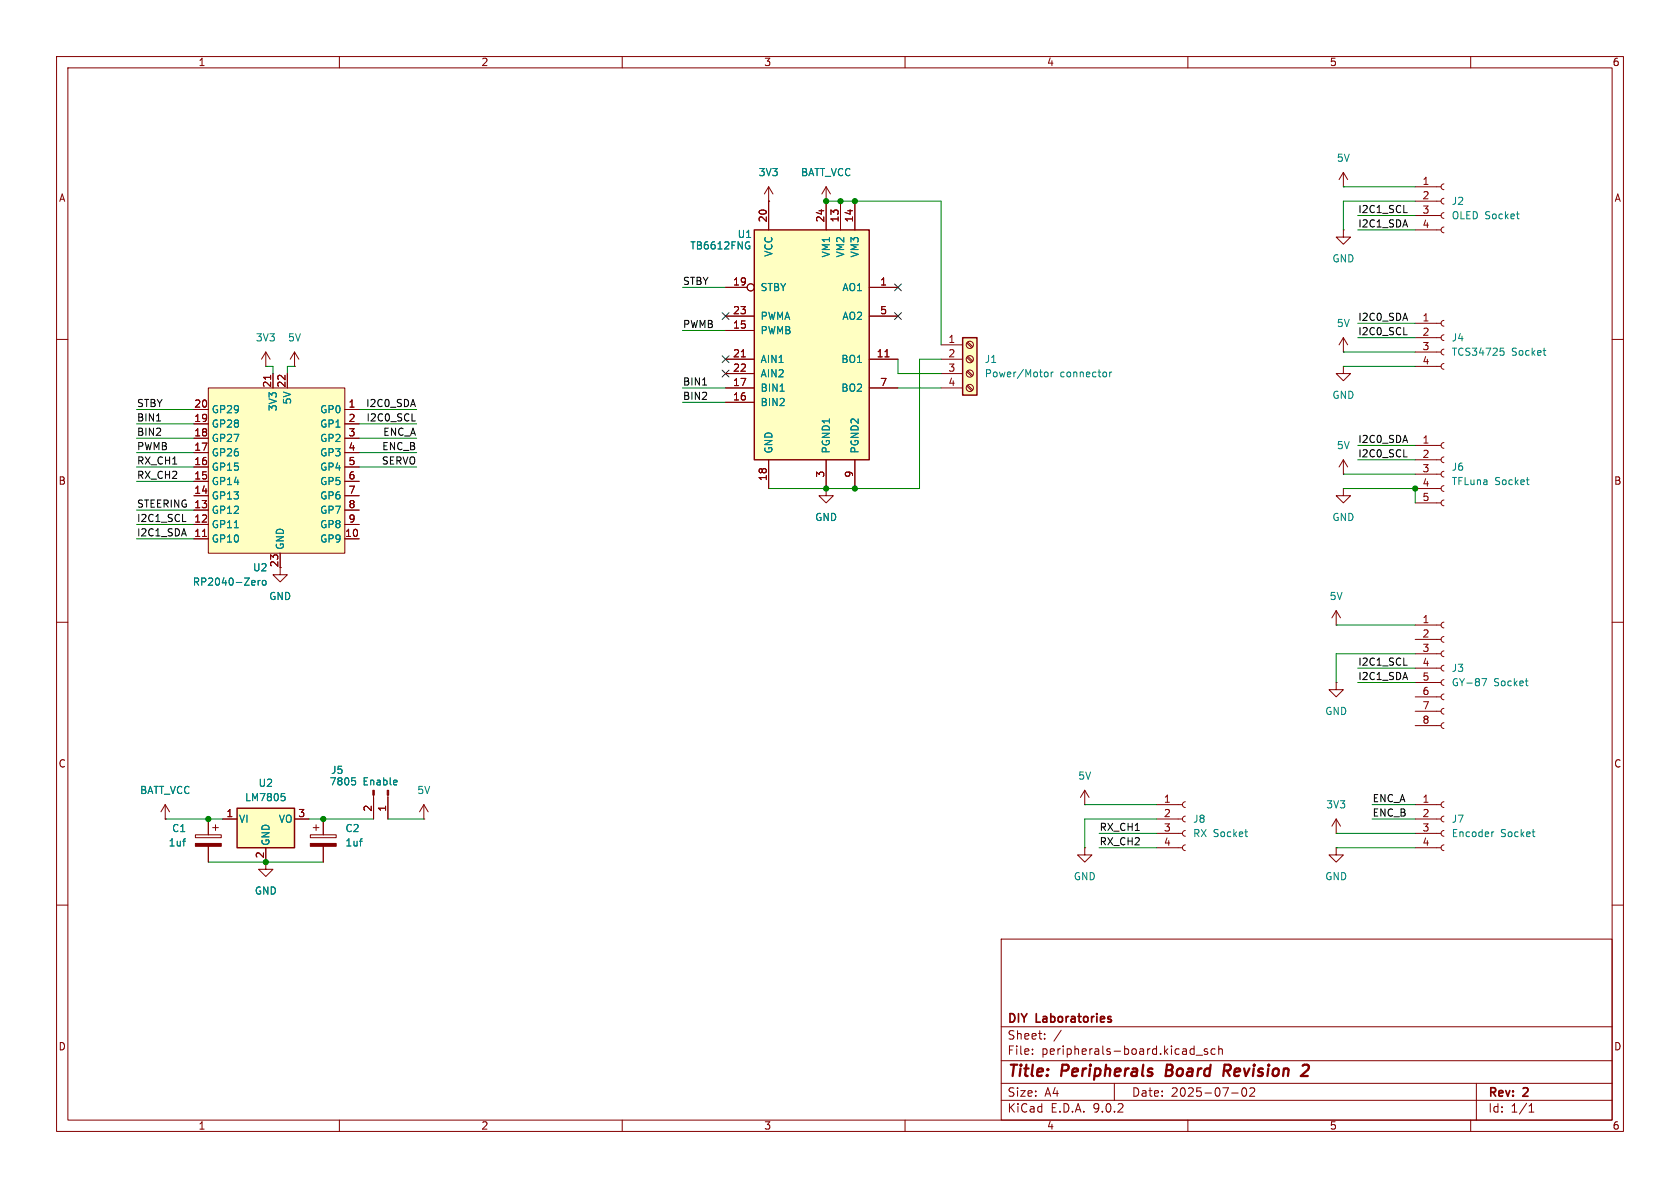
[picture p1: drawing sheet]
<svg xmlns="http://www.w3.org/2000/svg" width="297mm" height="210mm" viewBox="0 0 297 210" stroke-linecap="round" stroke-linejoin="round" font-family="sans-serif">
<g fill="none" stroke="#840000" stroke-width=".18">
<path d="M10 10h277v190h-277zM12 12h273v186h-273zM60 10v2M110 10v2M160 10v2M210 10v2M260 10v2M10 60h2M285 60h2M10 110h2M285 110h2M10 160h2"/>
<path d="M177 166h108v32h-108zM285 160h2M60 198v2M110 198v2M160 198v2M177 194.5h108M177 191.5h108M177 187.5h108M177 181.5h108M182.5 186.3v.1M182.5 185.5v.1M184.7 183.6v.1"/>
<path d="M184.7 182.8v.1M187.6 182.1l-1.3 2M197 191.5v3M210 198v2M210.7 185.4l.4 .1M211.1 184.9v1.5M211.1 186.3l-.4 .1M211.5 186.5h1.1M213.5 185.5l-.4-.1-.2 .2 .1 .2 .5 .2v.3h-.6M214.8 185.5l-.4-.1-.3 .3v.4l.1 .2h.6M215.5 185.5l.2-.1 .3 .1 .1 .9M215.5 184.9v1.5"/>
<path d="M217.7 193.2h1.2M219.7 192.4l.2-.1a.81 .81 0 0 1 .6 .6 .81 .81 0 0 1-.3 .8l-.2 .1a.81 .81 0 0 1-.3-1.4zM221 192.4l.5-.1 .2 .1 .1 .3-.9 1.1h.9M260 198v2M261 191.5v6.5M270.3 196.6h.9M270.3 195.5l.4-.4v1.5"/>
</g>
<path d="M206.3 188.2l-.2 2h.7M216.8 189.3l.6 .9M217.3 188.2h-.8l-.2 2M217.3 189.2l-.9 .1M230.4 188.3l.7-.1a.45 .45 0 0 1 .3 .6l-.1 .3-1.3 1.1h1.2" fill="none" stroke="#840000" stroke-width=".4"/>
<path d="M133.3 40.6h20.4v40.7h-20.4z" fill="#ffffc2"/>
<path d="M133.3 40.6h20.4v40.7h-20.4z" fill="none" stroke="#840000" stroke-width=".25"/>
<g fill="none" stroke="#840000" stroke-width=".18">
<path d="M135.9 35.6v5M146 35.6v5M148.6 35.6v5M151.1 35.6v5M128.3 50.8h3.8M128.3 55.9h5M128.3 58.4h5M153.7 50.8h5M153.7 55.9h5M128.3 63.5h5M128.3 66h5M128.3 68.6h5"/>
<path d="M128.3 71.1h5M131.1 63.1h.7M153.7 63.5h5M153.7 68.6h5M156.5 63.1h.7M135.9 81.3v5.1M146 81.3v5.1M151.1 81.3v5.1M237.5 83.8h.1M237.5 86.4v1.2h1.3l-1.3 1.3-1.3-1.3h1.3M237.5 86.4h.1M237.5 81.3l-.8 1.3"/>
<path d="M237.5 81.3l.8 1.3M237.5 81.3v2.5M49.5 100.3v1.3h1.3l-1.3 1.3-1.2-1.3h1.2M236.2 110.5h.1M236.2 108l-.7 1.2M236.2 108l.8 1.2M236.2 108v2.5M250.2 110.5h4.6M250.2 113h4.6M250.2 115.6h4.6M250.2 118.1h4.6M255.3 110l-.4 .1-.1 .4 .1 .3 .4 .2"/>
<path d="M255.3 112.5l-.4 .2-.1 .3 .1 .4 .4 .1M255.3 115.1l-.4 .1-.1 .4 .1 .3 .4 .2M255.3 117.6l-.4 .2-.1 .3 .1 .4 .4 .1M236.2 120.7v1.2h1.3l-1.3 1.3-1.3-1.3h1.3M236.2 120.7h.1M250.2 120.7h4.6M250.2 123.2h4.6M250.2 125.7h4.6M250.2 128.3h4.6M255.3 120.1l-.4 .2-.1 .4 .1 .3 .4 .2M255.3 122.7l-.4 .1-.1 .4 .1 .3 .4 .2M255.3 125.2l-.4 .2-.1 .3 .1 .4 .4 .1"/>
<path d="M255.3 127.8l-.4 .1-.1 .4 .1 .3 .4 .2M34.5 147.6h4.6v.5h-4.6zM36.8 144.8v2.8M36.8 149.6v2.8M37.6 146.3h1M38.1 145.8v1"/>
<circle cx="132.7" cy="50.8" r=".63"/>
</g>
<path d="M132.3 43.5h.3v.4l-.3 .1M137.9 69.2h.7M262 120h.8l-.5 1.2M269.7 120.4h.4M270 121.2h.1M32.3 148.7h.5M32.7 148.3h.1" fill="none" stroke="#008484" stroke-width=".18"/>
<path d="M34.5 149.1h4.6v.5h-4.6z" fill="#840000" stroke="#840000" stroke-width=".18"/>
<path d="M41.9 142.9h10.2v7h-10.2z" fill="#ffffc2"/>
<path d="M41.9 142.9h10.2v7h-10.2z" fill="none" stroke="#840000" stroke-width=".25"/>
<g fill="none" stroke="#840000" stroke-width=".18">
<path d="M146 35.6h.1M146 33l-.7 1.3M146 33l.8 1.3M146 33v2.6M237.5 33h.1M237.5 30.5v2.5M237.5 30.5l-.8 1.3M237.5 30.5l.8 1.3M237.5 40.6v1.3h1.3l-1.3 1.3-1.3-1.3h1.3M237.5 40.6h.1M237.5 59.7l-.8 1.3M237.5 59.7l.8 1.3"/>
<path d="M237.5 59.7v2.5M47 64.8h.1M47 62.2v2.6M47 62.2l-.8 1.3M47 62.2l.8 1.3M237.5 62.2h.1M237.5 64.8v1.2h1.3l-1.3 1.3-1.3-1.3h1.3M237.5 64.8h.1M250.2 78.7h4.6M255.3 78.2l-.4 .2-.1 .3 .1 .4 .4 .1M250.2 81.3h4.6M250.2 83.8h4.6"/>
<path d="M250.2 86.4h4.6M250.2 88.9h4.6M255.3 80.8l-.4 .1-.1 .4 .1 .3 .4 .2M255.3 83.3l-.4 .2-.1 .3 .1 .4 .4 .1M255.3 85.9l-.4 .1-.1 .4 .1 .3 .4 .2M255.3 88.4l-.4 .1-.1 .4 .1 .4 .4 .1M191.8 139.7l-.8 1.3M191.8 139.7l.7 1.3M191.8 139.7v2.5M29.2 144.8h.1M29.2 142.2l-.8 1.3M29.2 142.2l.8 1.3"/>
<path d="M29.2 142.2v2.6M39.4 144.8h2.5M47 149.9v3.8h1.3l-1.3 1.2-1.3-1.2h1.3M52.1 144.8h2.5M54.9 147.6h4.5v.5h-4.5zM55.4 146.3h1M55.9 145.8v1M57.1 144.8v2.8M57.1 149.6v2.8M66 140.6v4.2M68.6 140.6v4.2M74.9 144.8h.1"/>
<path d="M74.9 142.2l-.7 1.3M74.9 142.2l.8 1.3M74.9 142.2v2.6M191.8 149.9v1.2h1.2l-1.2 1.3-1.3-1.3h1.3M191.8 149.9h.1M191.8 142.2h.1"/>
</g>
<path d="M269.8 84.8h.5M270.2 85.7h.1M62.2 137.5h.6M62.6 138l.3 .2v.3l-.3 .3M49.7 140.3h.6M50.2 140.8l.2 .2v.3l-.2 .2M63.6 148.7h.4M63.9 148.3h.1" fill="none" stroke="#008484" stroke-width=".18"/>
<g fill="#840000" stroke="#840000" stroke-width=".18">
<path d="M68.5 139.7h.2v.9h-.2z"/>
<path d="M65.9 139.7h.3v.9h-.3z"/>
<path d="M54.9 149.1h4.5v.5h-4.5z"/>
</g>
<path d="M36.8 68.6h24.2v29.2h-24.2z" fill="#ffffc2"/>
<g fill="none" stroke="#840000" stroke-width=".18">
<path d="M135.9 35.6h.1M135.9 33l-.8 1.3M135.9 33l.8 1.3M135.9 33v2.6M250.2 33h4.6M250.2 35.6h4.6M250.2 38.1h4.6M255.3 32.5l-.4 .2-.1 .3 .1 .4 .4 .1M255.3 35.1l-.4 .1-.1 .4 .1 .3 .4 .2M255.3 37.6l-.4 .1-.1 .4 .1 .4 .4 .1M250.2 40.6h4.6M250.2 57.2h4.6"/>
<path d="M250.2 59.7h4.6M255.3 40.1l-.4 .2-.1 .3 .1 .4 .4 .1M255.3 56.6l-.4 .2-.1 .4 .1 .3 .4 .2M255.3 59.2l-.4 .1-.1 .4 .1 .3 .4 .2M34.3 72.4h2.5M34.3 74.9h2.5M34.3 77.5h2.5M36.8 68.6h24.2v29.2h-24.2zM47.8 66.3v.8M48.3 66v2.6M50.8 66v2.6M52.1 64.8h.1"/>
<path d="M52.1 62.2l-.8 1.3M52.1 62.2l.7 1.3M52.1 62.2v2.6M61 72.4h2.5M61 74.9h2.5M61 77.5h2.5M250.2 62.2h4.6M250.2 64.8h4.6M255.3 61.7l-.4 .2-.1 .3 .1 .4 .4 .1M255.3 64.3l-.4 .1-.1 .4 .1 .3 .4 .2M34.3 80h2.5M34.3 82.6h2.5"/>
<path d="M34.3 85.1h2.5M34.3 87.6h2.5M34.3 90.2h2.5M34.3 92.7h2.5M34.3 95.3h2.5M35.8 94.8h.7M49.5 97.8v2.5M61 80h2.5M61 82.6h2.5M61 85.1h2.5M61 87.6h2.5M61 90.2h2.5"/>
<path d="M61 92.7h2.5M61 95.3h2.5M204.5 142.2h4.5M204.5 144.8h4.5M204.5 147.3h4.5M204.5 149.9h4.5M209.5 141.7l-.3 .2-.2 .3 .2 .4 .3 .1M209.5 144.3l-.3 .1-.2 .4 .2 .3 .3 .2M209.5 146.8l-.3 .2-.2 .3 .2 .4 .3 .1M209.5 149.4l-.3 .1-.2 .4 .2 .3 .3 .2M250.2 142.2h4.6M250.2 144.8h4.6"/>
<path d="M250.2 147.3h4.6M250.2 149.9h4.6M255.3 141.7l-.4 .2-.1 .3 .1 .4 .4 .1M255.3 144.3l-.4 .1-.1 .4 .1 .3 .4 .2M255.3 146.8l-.4 .2-.1 .3 .1 .4 .4 .1M255.3 149.4l-.4 .1-.1 .4 .1 .3 .4 .2"/>
</g>
<g fill="none" stroke="#008484" stroke-width=".18">
<path d="M268.1 37.8h.5M268.4 38.7h.2M265.2 61.5h.6M265.4 62h.3l.2 .3-.1 .4-.4 .1M272.8 62h.5M273.2 62.8h.1M41.4 93.3h.8M45.6 102.6v.8M46 102.6l-.4 .2M46.5 102.7l.3-.1 .2 .2v.4l-.2 .2h-.3l-.1-.2zM220.1 147.1h.4M220.4 147.9h.1"/>
<path d="M264.1 147.1l-.4 .2M270.9 147.1h.4M271.2 147.9h.1"/>
</g>
<path d="M170.2 59.7h2.5v10.2h-2.5z" fill="#ffffc2"/>
<path d="M170.2 59.7h2.5v10.2h-2.5z" fill="none" stroke="#840000" stroke-width=".25"/>
<g fill="none" stroke="#840000" stroke-width=".18">
<path d="M135.9 35.6h.1M135.9 35.6v5M146 35.6h.1M146 35.6v5M148.6 35.6v5M151.1 35.6v5M128.3 50.8h3.8M128.3 55.9h5M128.3 58.4h5M153.7 50.8h5M153.7 55.9h5M34.3 72.4h2.5"/>
<path d="M34.3 74.9h2.5M34.3 77.5h2.5M47.8 66.3v.8M48.3 66v2.6M50.8 66v2.6M61 72.4h2.5M61 74.9h2.5M61 77.5h2.5M128.3 63.5h5M128.3 66h5M128.3 68.6h5M128.3 71.1h5"/>
<path d="M131.1 63.1h.7M153.7 63.5h5M153.7 68.6h5M156.5 63.1h.7M166.4 61h3.8M166.4 63.5h3.8M166.4 66h3.8M166.4 68.6h3.8M170.9 60.6l.9 .9M170.9 63.2l.9 .8M170.9 65.7l.9 .8M170.9 68.2l.9 .9"/>
<path d="M171.1 60.5l.9 .8M171.1 63l.9 .8M171.1 65.5l.9 .9M171.1 68.1l.9 .8M34.3 80h2.5M34.3 82.6h2.5M34.3 85.1h2.5M34.3 87.6h2.5M34.3 90.2h2.5M34.3 92.7h2.5M34.3 95.3h2.5M35.8 94.8h.7"/>
<path d="M49.5 97.8v2.5M61 80h2.5M61 82.6h2.5M61 85.1h2.5M61 87.6h2.5M61 90.2h2.5M61 92.7h2.5M61 95.3h2.5M135.9 81.3v5.1M146 86.4v1.2h1.3l-1.3 1.3-1.2-1.3h1.2M146 86.4h.1M146 81.3v5.1"/>
<path d="M151.1 81.3v5.1M29.2 144.8h.1M36.8 144.8v2.8M36.8 149.6v2.8M39.4 144.8h2.5M47 149.9v2.5M52.1 144.8h2.5M57.1 144.8v2.8M57.1 149.6v2.8M66 141v3.8M68.6 141v3.8M236.2 149.9v1.2h1.3l-1.3 1.3-1.3-1.3h1.3"/>
<path d="M236.2 149.9h.1M236.2 147.3h.1M236.2 144.8l-.7 1.3M236.2 144.8l.8 1.3M236.2 144.8v2.5"/>
<circle cx="132.7" cy="50.8" r=".63"/>
<circle cx="171.4" cy="61" r=".63"/>
<circle cx="171.4" cy="63.5" r=".63"/>
<circle cx="171.4" cy="66" r=".63"/>
<circle cx="171.4" cy="68.6" r=".63"/>
</g>
<g fill="none" stroke="#008484" stroke-width=".18">
<path d="M132.3 43.5h.3v.4l-.3 .1M137.9 69.2h.7M184.6 66l.3-.2h.3l.1 .2-.1 .6h-.3l-.3-.2M185.8 65.8v.8M186.2 65.8l-.4 .2M196.2 65.8v.8M196.5 65.8l-.3 .2M41.4 93.3h.8M45.6 102.6v.8M46 102.6l-.4 .2M46.5 102.7l.3-.1 .2 .2v.4l-.2 .2h-.3l-.1-.2zM62.2 137.5h.6"/>
<path d="M62.6 138l.3 .2v.3l-.3 .3M32.3 148.7h.5M32.7 148.3h.1M49.7 140.3h.6M50.2 140.8l.2 .2v.3l-.2 .2M63.6 148.7h.4M63.9 148.3h.1"/>
</g>
<path d="M248.2 37.6h.6M248.2 59.2h.6M27.7 74.4h.7M72.8 74.4h.6M124.2 68.1h.7M32.3 92.2h.6M248.2 80.8h.6M248.2 117.6h.6" fill="none" stroke="#000" stroke-width=".18"/>
<g fill="none" stroke="#008400" stroke-width=".18">
<path d="M146 35.6h20.4v25.4M237.5 33h12.7M240 38.1h10.2M250.2 35.6h-12.7v5M120.6 58.4h7.7M120.6 50.8h7.7M240 57.2h10.2M240 59.7h10.2M240 40.6h10.2M24.1 77.5h10.2M24.1 72.4h10.2M24.1 74.9h10.2"/>
<path d="M47 64.8h1.3v1.2M52.1 64.8h-1.3v1.2M63.5 77.5h10.2M63.5 72.4h10.2M63.5 74.9h10.2M120.6 68.6h7.7M120.6 71.1h7.7M158.7 68.6h7.7M158.7 63.5v2.5h7.7M166.4 63.5h-3.8v22.9h-26.7M237.5 62.2h12.7M237.5 64.8h12.7"/>
<path d="M240 78.7h10.2M24.1 80h10.2M24.1 82.6h10.2M24.1 85.1h10.2M24.1 92.7h10.2M24.1 90.2h10.2M24.1 95.3h10.2M63.5 80h10.2M63.5 82.6h10.2M237.5 83.8h12.7M237.5 86.4h12.7v2.5M240 81.3h10.2"/>
<path d="M236.2 110.5h14M240 118.1h10.2M250.2 115.6h-14v5.1M240 120.7h10.2M29.2 144.8h10.2M36.8 152.4h20.3M54.6 144.8h11.4M68.6 144.8h6.3M191.8 142.2h12.7M194.3 149.9h10.2M194.3 147.3h10.2M204.5 144.8h-12.7v5.1"/>
<path d="M236.2 149.9h14M236.2 147.3h14M242.6 144.8h7.6M242.6 142.2h7.6"/>
</g>
<path d="M127.7 55.3l1.2 1.2M128.9 55.3l-1.2 1.2M158.1 55.3l1.3 1.2M158.1 50.2l1.3 1.2M159.4 55.3l-1.3 1.2M159.4 50.2l-1.3 1.2M127.7 65.4l1.2 1.2M127.7 62.9l1.2 1.2M128.9 65.4l-1.2 1.2M128.9 62.9l-1.2 1.2" fill="none" stroke="#000084" stroke-width=".18"/>
<g fill="#008400" stroke="#008400" stroke-width=".18">
<circle cx="250.2" cy="86.4" r=".46"/>
<circle cx="151.1" cy="35.6" r=".46"/>
<circle cx="146" cy="86.4" r=".46"/>
<circle cx="151.1" cy="86.4" r=".46"/>
<circle cx="148.6" cy="35.6" r=".46"/>
<circle cx="146" cy="35.6" r=".46"/>
<circle cx="57.1" cy="144.8" r=".46"/>
<circle cx="47" cy="152.4" r=".46"/>
<circle cx="36.8" cy="144.8" r=".46"/>
</g>
<g font-size="2.8" fill="#840000">
<text x="178" y="190.9">Title:</text>
<text x="187.7" y="190.9">Peripherals</text>
<text x="206.9" y="190.9">Board</text>
<text x="217.9" y="190.9">Revision</text>
</g>
<g font-size="2.1" fill="#840000">
<text x="178" y="184">Sheet:</text>
<text x="178" y="181.2">DIY</text>
<text x="183.2" y="181.2">Laboratories</text>
<text x="178" y="186.7">File:</text>
<text x="184.1" y="186.7">peripherals-board.kicad_sch</text>
<text x="178" y="196.9">KiCad</text>
<text x="178" y="194.1">Size:</text>
<text x="184.7" y="194.1">A4</text>
<text x="185.7" y="196.9">E.D.A.</text>
<text x="193.3" y="196.9">9.0.2</text>
<text x="200" y="194.1">Date:</text>
<text x="207" y="194.1">2025-07-02</text>
<text x="263" y="194.3">Rev:</text>
<text x="263" y="196.9">Id:</text>
<text x="267.1" y="196.9">1/1</text>
<text x="269.4" y="194.3">2</text>
</g>
<g font-size="1.8" fill="#840000">
<text x="35" y="11.9">1</text>
<text x="85" y="11.9">2</text>
<text x="135" y="11.9">3</text>
<text x="185" y="11.9">4</text>
<text x="235" y="11.9">5</text>
<text x="285" y="11.9">6</text>
<text x="10.3" y="35.9">A</text>
<text x="251.4" y="32.8">1</text>
<text x="251.4" y="35.3">2</text>
<text x="285.3" y="35.9">A</text>
<text x="135.6" y="39.4" transform="rotate(-90 135.6 39.4)">20</text>
<text x="145.8" y="39.4" transform="rotate(-90 145.8 39.4)">24</text>
<text x="148.3" y="39.4" transform="rotate(-90 148.3 39.4)">13</text>
<text x="150.9" y="39.4" transform="rotate(-90 150.9 39.4)">14</text>
<text x="251.4" y="37.8">3</text>
<text x="251.4" y="40.4">4</text>
<text x="129.5" y="50.5">19</text>
<text x="155.5" y="50.5">1</text>
<text x="129.5" y="55.6">23</text>
<text x="129.5" y="58.2">15</text>
<text x="155.5" y="55.6">5</text>
<text x="251.4" y="56.9">1</text>
<text x="251.4" y="59.4">2</text>
<text x="129.5" y="63.2">21</text>
<text x="129.5" y="65.8">22</text>
<text x="154.9" y="63.2">11</text>
<text x="167.6" y="60.7">1</text>
<text x="167.6" y="63.2">2</text>
<text x="167.6" y="65.8">3</text>
<text x="251.4" y="62">3</text>
<text x="251.4" y="64.5">4</text>
<text x="48" y="68.6" transform="rotate(-90 48 68.6)">21</text>
<text x="50.5" y="68.6" transform="rotate(-90 50.5 68.6)">22</text>
<text x="129.5" y="68.3">17</text>
<text x="129.5" y="70.9">16</text>
<text x="155.5" y="68.3">7</text>
<text x="167.6" y="68.3">4</text>
<text x="34.2" y="72.1">20</text>
<text x="34.2" y="74.7">19</text>
<text x="34.2" y="77.2">18</text>
<text x="61.5" y="72.1">1</text>
<text x="61.5" y="74.7">2</text>
<text x="61.5" y="77.2">3</text>
<text x="34.2" y="79.8">17</text>
<text x="34.2" y="82.3">16</text>
<text x="61.5" y="79.8">4</text>
<text x="61.5" y="82.3">5</text>
<text x="251.4" y="78.5">1</text>
<text x="251.4" y="81">2</text>
<text x="251.4" y="83.6">3</text>
<text x="10.3" y="85.9">B</text>
<text x="34.2" y="84.8">15</text>
<text x="34.2" y="87.4">14</text>
<text x="34.2" y="89.9">13</text>
<text x="61.5" y="84.8">6</text>
<text x="61.5" y="87.4">7</text>
<text x="61.5" y="89.9">8</text>
<text x="135.6" y="85.1" transform="rotate(-90 135.6 85.1)">18</text>
<text x="145.8" y="84.5" transform="rotate(-90 145.8 84.5)">3</text>
<text x="150.9" y="84.5" transform="rotate(-90 150.9 84.5)">9</text>
<text x="251.4" y="86.1">4</text>
<text x="251.4" y="88.6">5</text>
<text x="285.3" y="85.9">B</text>
<text x="34.2" y="92.5">12</text>
<text x="34.2" y="95">11</text>
<text x="60.9" y="95">10</text>
<text x="61.5" y="92.5">9</text>
<text x="49.3" y="100.4" transform="rotate(-90 49.3 100.4)">23</text>
<text x="251.4" y="110.2">1</text>
<text x="251.4" y="112.8">2</text>
<text x="251.4" y="115.3">3</text>
<text x="251.4" y="117.9">4</text>
<text x="251.4" y="120.4">5</text>
<text x="251.4" y="122.9">6</text>
<text x="251.4" y="125.5">7</text>
<text x="251.4" y="128">8</text>
<text x="10.3" y="135.9">C</text>
<text x="285.3" y="135.9">C</text>
<text x="65.8" y="143.6" transform="rotate(-90 65.8 143.6)">2</text>
<text x="68.3" y="143.6" transform="rotate(-90 68.3 143.6)">1</text>
<text x="205.7" y="142">1</text>
<text x="251.4" y="142">1</text>
<text x="39.9" y="144.5">1</text>
<text x="52.6" y="144.5">3</text>
<text x="205.7" y="144.5">2</text>
<text x="205.7" y="147.1">3</text>
<text x="205.7" y="149.6">4</text>
<text x="251.4" y="144.5">2</text>
<text x="251.4" y="147.1">3</text>
<text x="251.4" y="149.6">4</text>
<text x="46.7" y="151.8" transform="rotate(-90 46.7 151.8)">2</text>
<text x="10.3" y="185.9">D</text>
<text x="285.3" y="185.9">D</text>
<text x="35" y="199.9">1</text>
<text x="85" y="199.9">2</text>
<text x="135" y="199.9">3</text>
<text x="185" y="199.9">4</text>
<text x="235" y="199.9">5</text>
<text x="285" y="199.9">6</text>
</g>
<g font-size="1.8" fill="#008484">
<text x="236.2" y="28.8">5V</text>
<text x="134" y="31.3">3V3</text>
<text x="141.5" y="31.3">BATT_VCC</text>
<text x="256.5" y="36.4">J2</text>
<text x="256.5" y="39">OLED Socket</text>
<text x="121.9" y="44.3">TB6612FNG</text>
<text x="130.3" y="42.3">U1</text>
<text x="136.8" y="45.5" transform="rotate(-90 136.8 45.5)">VCC</text>
<text x="146.9" y="45.6" transform="rotate(-90 146.9 45.6)">VM1</text>
<text x="149.5" y="45.6" transform="rotate(-90 149.5 45.6)">VM2</text>
<text x="152" y="45.6" transform="rotate(-90 152 45.6)">VM3</text>
<text x="235.5" y="46.6">GND</text>
<text x="134.4" y="51.7">STBY</text>
<text x="148.8" y="51.7">AO1</text>
<text x="134.4" y="56.7">PWMA</text>
<text x="134.4" y="59.3">PWMB</text>
<text x="148.8" y="56.7">AO2</text>
<text x="236.2" y="58">5V</text>
<text x="45.1" y="60.6">3V3</text>
<text x="50.8" y="60.6">5V</text>
<text x="134.4" y="64.4">AIN1</text>
<text x="148.6" y="64.4">BO1</text>
<text x="174" y="64.4">J1</text>
<text x="256.5" y="60.6">J4</text>
<text x="256.5" y="63.1">TCS34725</text>
<text x="267.2" y="63.1">Socket</text>
<text x="51.7" y="71.6" transform="rotate(-90 51.7 71.6)">5V</text>
<text x="134.4" y="66.9">AIN2</text>
<text x="134.4" y="69.4">BIN1</text>
<text x="134.4" y="72">BIN2</text>
<text x="148.6" y="69.4">BO2</text>
<text x="174" y="66.9">Power/Motor</text>
<text x="187.4" y="66.9">connector</text>
<text x="235.5" y="70.7">GND</text>
<text x="37.3" y="73.3">GP29</text>
<text x="37.3" y="75.8">GP28</text>
<text x="49.1" y="72.8" transform="rotate(-90 49.1 72.8)">3V3</text>
<text x="56.5" y="73.3">GP0</text>
<text x="56.5" y="75.8">GP1</text>
<text x="37.3" y="78.3">GP27</text>
<text x="37.3" y="80.9">GP26</text>
<text x="37.3" y="83.4">GP15</text>
<text x="56.5" y="78.3">GP2</text>
<text x="56.5" y="80.9">GP3</text>
<text x="56.5" y="83.4">GP4</text>
<text x="136.8" y="80.3" transform="rotate(-90 136.8 80.3)">GND</text>
<text x="146.9" y="80.3" transform="rotate(-90 146.9 80.3)">PGND1</text>
<text x="152" y="80.3" transform="rotate(-90 152 80.3)">PGND2</text>
<text x="236.2" y="79.6">5V</text>
<text x="256.5" y="83.4">J6</text>
<text x="37.3" y="86">GP14</text>
<text x="37.3" y="88.5">GP13</text>
<text x="56.5" y="86">GP5</text>
<text x="56.5" y="88.5">GP6</text>
<text x="256.5" y="86">TFLuna</text>
<text x="264.3" y="86">Socket</text>
<text x="37.3" y="91">GP12</text>
<text x="37.3" y="93.6">GP11</text>
<text x="56.5" y="91">GP7</text>
<text x="56.5" y="93.6">GP8</text>
<text x="144" y="92.3">GND</text>
<text x="235.5" y="92.3">GND</text>
<text x="37.3" y="96.1">GP10</text>
<text x="44.6" y="101.2">U2</text>
<text x="50.4" y="97.3" transform="rotate(-90 50.4 97.3)">GND</text>
<text x="56.5" y="96.1">GP9</text>
<text x="34" y="103.7">RP2040-Zero</text>
<text x="47.5" y="106.3">GND</text>
<text x="235" y="106.3">5V</text>
<text x="256.5" y="119">J3</text>
<text x="256.5" y="121.5">GY-87</text>
<text x="264.1" y="121.5">Socket</text>
<text x="234.2" y="126.6">GND</text>
<text x="58.4" y="137">J5</text>
<text x="24.7" y="140.6">BATT_VCC</text>
<text x="43.2" y="141.8">LM7805</text>
<text x="45.6" y="139.3">U2</text>
<text x="58.2" y="139">7805</text>
<text x="64.2" y="139">Enable</text>
<text x="73.7" y="140.6">5V</text>
<text x="190.5" y="138">5V</text>
<text x="234.4" y="143.1">3V3</text>
<text x="29.7" y="149.8">1uf</text>
<text x="30.3" y="147.3">C1</text>
<text x="42.2" y="145.6">VI</text>
<text x="47.9" y="149.6" transform="rotate(-90 47.9 149.6)">GND</text>
<text x="49.2" y="145.6">VO</text>
<text x="61" y="147.3">C2</text>
<text x="61" y="149.8">1uf</text>
<text x="210.8" y="145.6">J8</text>
<text x="210.8" y="148.2">RX Socket</text>
<text x="256.5" y="145.6">J7</text>
<text x="256.5" y="148.2">Encoder</text>
<text x="265.3" y="148.2">Socket</text>
<text x="189.7" y="155.8">GND</text>
<text x="234.2" y="155.8">GND</text>
<text x="45" y="158.3">GND</text>
</g>
<g font-size="1.8">
<text x="240" y="40.3">I2C1_SDA</text>
<text x="240" y="37.8">I2C1_SCL</text>
<text x="120.6" y="50.5">STBY</text>
<text x="120.6" y="58.1">PWMB</text>
<text x="240" y="56.8">I2C0_SDA</text>
<text x="240" y="59.3">I2C0_SCL</text>
<text x="120.6" y="68.2">BIN1</text>
<text x="120.6" y="70.8">BIN2</text>
<text x="24.1" y="72">STBY</text>
<text x="24.1" y="77.1">BIN2</text>
<text x="24.1" y="74.6">BIN1</text>
<text x="64.6" y="72">I2C0_SDA</text>
<text x="64.7" y="74.6">I2C0_SCL</text>
<text x="67.7" y="77.1">ENC_A</text>
<text x="24.1" y="79.7">PWMB</text>
<text x="24.1" y="82.2">RX_CH1</text>
<text x="67.4" y="82.2">SERVO</text>
<text x="67.5" y="79.7">ENC_B</text>
<text x="240" y="78.4">I2C0_SDA</text>
<text x="240" y="80.9">I2C0_SCL</text>
<text x="24.1" y="89.8">STEERING 13</text>
<text x="24.1" y="84.7">RX_CH2</text>
<text x="24.1" y="92.4">I2C1_SCL</text>
<text x="24.1" y="94.9">I2C1_SDA</text>
<text x="240" y="117.8">I2C1_SCL</text>
<text x="240" y="120.3">I2C1_SDA</text>
<text x="242.6" y="141.9">ENC_A</text>
<text x="194.3" y="149.5">RX_CH2</text>
<text x="194.3" y="147">RX_CH1</text>
<text x="242.6" y="144.4">ENC_B</text>
</g>
</svg>
